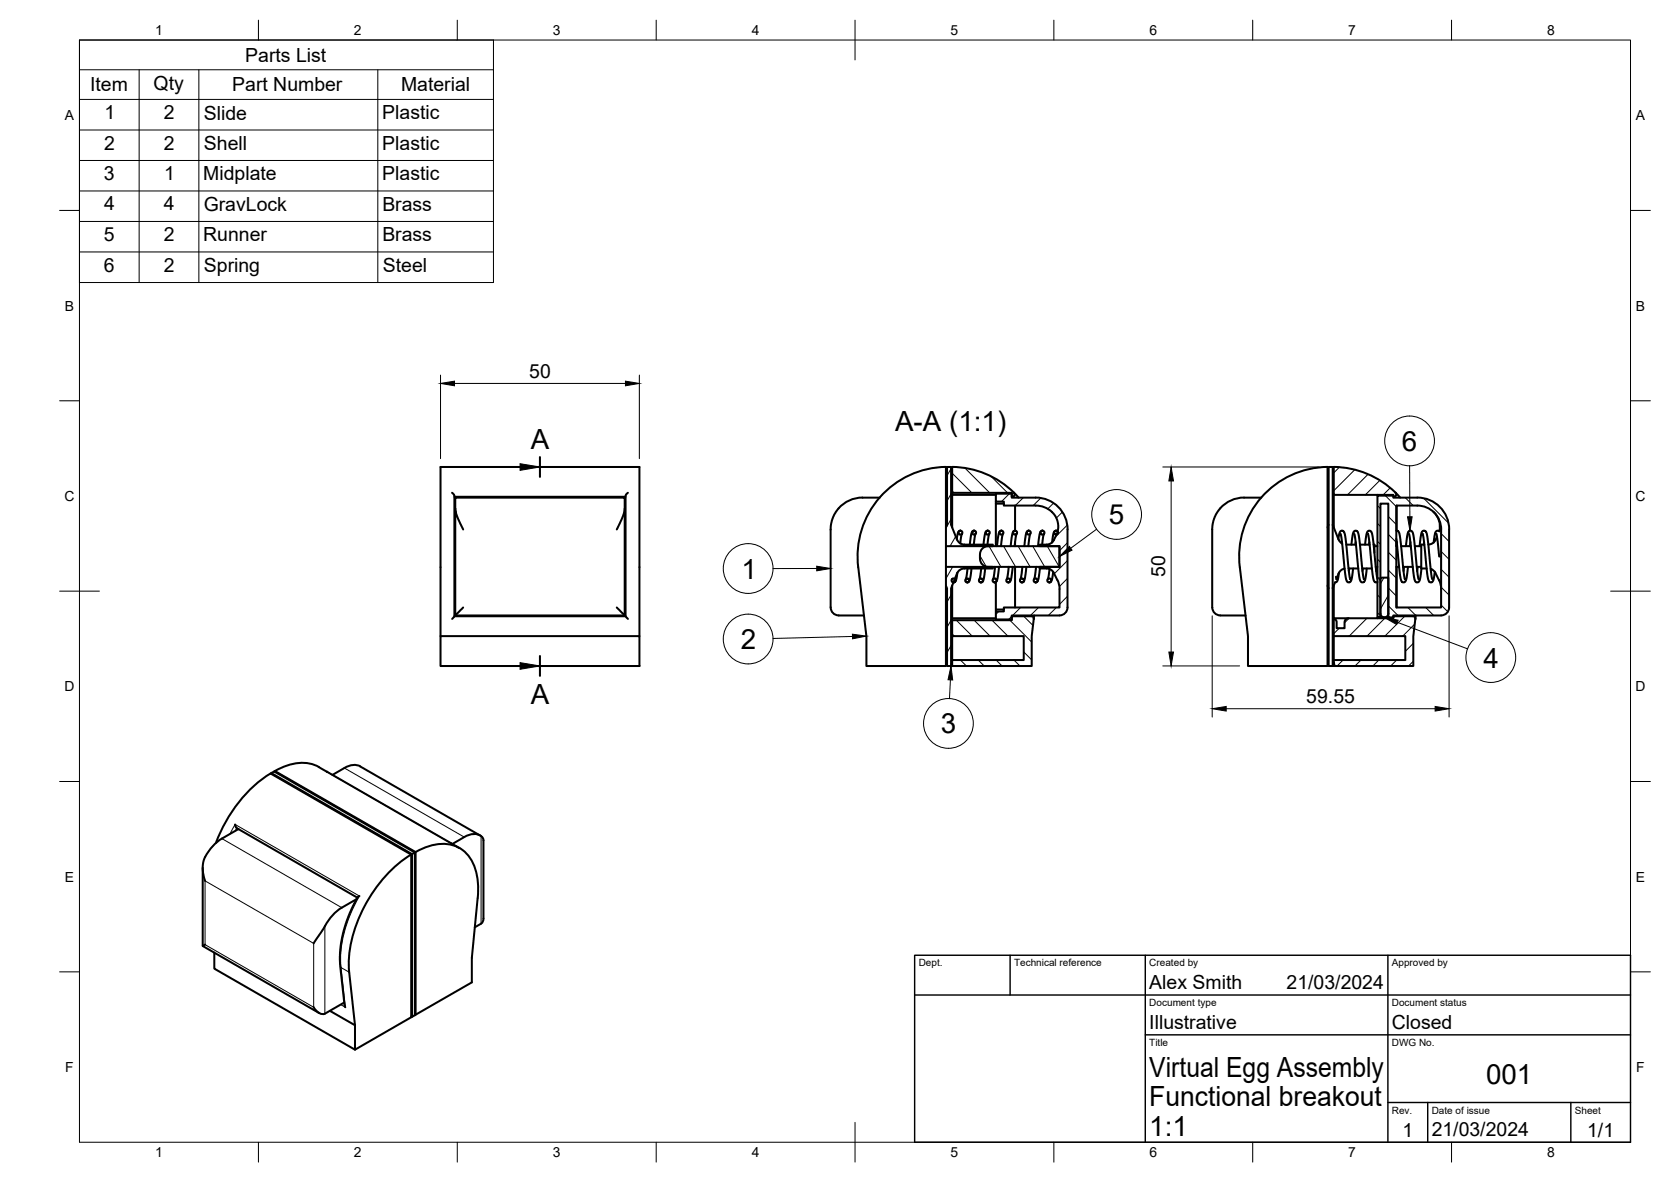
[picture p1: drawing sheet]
<svg xmlns="http://www.w3.org/2000/svg" width="420mm" height="297mm" viewBox="0 0 420 297" stroke-linecap="round" stroke-linejoin="round" font-family="sans-serif">
<!-- layer: Visible -->
<g fill="none" stroke="#000" stroke-width=".51">
<path d="M239.4 117.4a22 22 0 0 1 15.7 6.6l-.2 .7-.5 .1v-.9h-15zM334.1 117.4h1v50h-1zM335.4 117.4a22 22 0 0 1 15.6 6.6l-.1 .7-.4 .1-.1-.4h-15zM113.7 123.8l.6 .8v30.3M114.3 124.8h43M114.5 127.8v-2.7h42.6l-.1 3.6-1.9 4.4M116.5 133.1l-1.5-3.3-.5-2v26.9l2-2M157.1 127.8v26.9l-2-2M157.9 123.8l-.6 .8v30.3M210.9 127.8l-1.4 2.1-.6 2.5v20.3M221.2 125.1l-4.3-.1a8 8 0 0 0-6 2.8M222.1 124a22.4 22.4 0 0 1 15.7-6.6v50h-20v-7.5l-2-17.4a22.5 22.5 0 0 1 6.3-18.5z"/>
<path d="M237.8 132.6l.3-.7v-14.5h1v14.5l1.5 3.7a2.07 2.07 0 0 0 1.9 1.2l7.1 .1v.4h-11.8M239.4 123.9v8.7M239.4 124.4h11M241.5 133.4l-.6 .4-.3 1.7M241.8 134.2l-.4 2.4M244.9 133.4l-.4 .1-.2 .4-.5 3M245.2 134.2l-.3 2.7M248.4 133.4l-.4 .1-.2 .3-.5 3.1M248.7 134.2l-.4 2.7M250.4 126.6h2M250.4 126.1v11.2M251.8 133.4l-.4 .1-.3 .5-.4 3.3"/>
<path d="M252.1 134.2l-.4 3.1M254.9 123.8l1.2 1.2M255.2 133.4l-.4 .1-.2 .5-.5 3.3M255.2 127v6.4M255.2 136.2v1.1M255.6 134.2l-.5 3.1M258.7 133.4l-.4 .1-.3 .4-.4 3.4M259 134.2l-.4 3.1M262.1 133.4l-.4 .1-.2 .5-.5 3.3M262.4 134.2l-.4 2.7M264.5 128.6l1 1.4 .6 2-.2 1.7-.9 2M264.5 128.6l-1-.7-1.8-.7-9.3-.2v-.9h-2v-2h4v1h6a8 8 0 0 1 8 8v19.6"/>
<path d="M265 135.7a2 2 0 0 1-1.8 1.1l-1.8 .1v.4h5v5.2h-5v.4a3.7 3.7 0 0 1 3 .4 7.6 7.6 0 0 1 1.7 2.9l.3 1.4v5.1h-14v1h-2v2h4v-1h12M265.6 133.4l-.4 .1-.3 .4-.4 2.4M306.8 127.8l-1.4 2.1-.6 2.5v20.3M317.1 125.1l-4.3-.1a8 8 0 0 0-6 2.8M318.1 124a22.4 22.4 0 0 1 15.7-6.6v50h-20v-7.5l-2.1-17.4a22.5 22.5 0 0 1 6.4-18.5zM334.1 131.9l-.3 .7M335.1 131.9l1.5 3.7M335.4 124.4v8.2M336.5 135.5l.4-1.7 .3-.4h.5l.4 .6 .2 1.1 1.2 10.4M336.6 135.6l.9 1M337.1 134.2l.4 2.2 .8 8.4 .3 1.2 .3 .3h.5l.3-.3 .5-3.1M337.4 136.2v.4"/>
<path d="M338.5 136.9h2.5M339.8 136.9l.5-3.1 .4-.4h.4l.3 .3 .3 1.1 1.2 10.7M340.5 134.2l1.2 10.5 .3 1.3 .4 .3h.5l.3-.4 .5-3M340.9 136.2l-.1 .7M341.9 136.9h2.5M343.2 136.9l.5-3.1 .3-.4h.5l.3 .3 .4 1.3 1.2 10.5M344 134.2l1.3 11.1 .4 1 .7-.1M344.3 136.2l-.1 .7M345.4 136.9h.2v2M345.6 137.3h.8M346.4 124.4v.2M350.9 123.8l1.2 1.2"/>
<path d="M351.1 135.4l.9 9.3 .4 1.4 .3 .2h.4l.4-.4 .5-3.4M351.1 137.1l.1-.9v1.1M351.1 133.4l.5 .1 .4 1 1.3 11M351.1 137.3h.2M351.2 127v6.4M352.3 137.3h2.4M353.5 137.3l.5-3.4 .4-.5h.3l.5 .4 .2 .9 1.3 10.8M354.3 134.2l1.2 10.7 .3 1 .3 .4h.5l.4-.5 .4-2.9M354.6 136.2l-.1 1.1M355.7 137.3h1.7M357 137.3l.4-3.4 .4-.5h.4l.4 .3 .3 .9 1.2 10.9M357.7 134.2l1.2 10.5 .3 1.3 .4 .3h.4l.3-.3 .5-2.3"/>
<path d="M358.1 136.2l-.1 .7M358.1 136.9h-.7v6h1.3M360.4 128.6a4.9 4.9 0 0 1 1.5 4.9l-.6-.1-.4 .4-.4 2.5M360.9 135.7a2 2 0 0 1-1.8 1.1M361.2 134.2l.6 5.5 .2 .2M361.3 134.9l-.4 .8M362.4 133.1a6 6 0 0 0-6-6.1h-5.3v25.7h11.3v-19.6M364.4 133.1v19.6M364.4 133.1a8 8 0 0 0-8-8h-6v-.5h-4v30.6h.7v-28.6h2v28.6h1.3v-.5h12M110.8 159.9h50v7.5h-50zM110.8 159.9v-42.5h50v42.5M114.3 154.9h43"/>
<path d="M114.3 154.9l-.6 .6M114.5 154.7h42.6M157.3 154.9l.6 .6M208.9 152.7a2 2 0 0 0 2 2M210.9 154.7h6.3M237.8 142.5h11.8v.4h-7.1a2.03 2.03 0 0 0-1.9 1.2l-1.5 3.8v19.5h-1v-19.5l-.3-.7M239.4 147.2v8.7M239.4 159.9v6M239.4 155.4h11M240.7 143.9l-.3 1.9-.3 .4-.3 .2M243.3 142.9l-.4 2.6M244.3 142.9l-.4 2.8-.2 .4-.5 .3"/>
<path d="M246.4 140.5a2 2 0 0 0 2 2h18v-5.2h-18a2 2 0 0 0-2 2v1.2M246.7 142.9l-.4 2.6M247.7 142.9l-.4 2.8-.3 .6-.4 .1M250.2 142.5l-.4 3M250.4 146.2v7M251.2 142.5l-.4 3.1-.2 .5-.5 .3M252.4 153.2h-2v.5M253.6 142.5l-.4 3M254.6 142.5l-.5 3.3-.3 .5-.3 .1M255.2 142.5v10.2M257.1 142.5l-.5 3M258.1 142.5l-.5 3.3-.3 .5-.3 .1"/>
<path d="M259.9 155.5l-.5 4.4v7.5h-20v-1.5M259.9 155.5l-.1-.4-.5-.2h-4.9v1h-15v4h18v6h-18M260 154.7l-.1 .8M260.5 142.5l-.4 3M261.5 142.9l-.5 2.8-.2 .5-.4 .2M263.9 143l-.4 2.5M264.8 143.7l-.4 2.2-.6 .5M268.4 152.7a2 2 0 0 1-2 2M304.8 152.7a2 2 0 0 0 2 2M306.8 154.7h6.4M333.8 147.2l.3 .7M335.4 155.4h.1"/>
<path d="M335.4 147.2v8.2h3.7M335.4 159.9v7.5h.2M335.9 144.9l.2 .6M336.6 144.1l-.6 1.4M336.7 143.9l-.4 2-.2 .3-.4 .2-.6 1.5M338.1 142.9l-.8 .3-.7 .9M339.1 142.9h2.4M339.2 142.9v.6M342.5 142.9h2.5M342.7 142.9l-.1 .6M345.9 142.5h.5M346.1 142.5l-.1 1"/>
<path d="M346.4 155.2v.2M347.1 155.2h2M349.1 154.2a1.01 1.01 0 0 1-1 1 1.01 1.01 0 0 1-1-1v-9h2v9M351.1 142.5h.7M351.2 142.5v10.2M352.8 142.5h2.4M353 142.5l-.1 1M355.9 155.5l-.2-.4-.4-.2h-4.9v.5h-11.5l-.5 .2-.3 .5v1.8h-2l-.1-1.9-.6-.6v4.5h18v6h-18M356 154.7l-.6 5.2v7.5h-19.8M356.2 142.5h1.2M356.5 142.5l-.2 1M359.7 143l.7 .3 .5 .7 1.1 2.2 .4 1.8"/>
<path d="M359.8 143v.5M364.4 152.7a2 2 0 0 1-2 2M335.4 166.4l.2 1M68.2 194.3l.7-.4 35.4 20.3v40.9l-.7 .4M68.2 194.5v-.2l35.4 20.3v40.9l-.2-.1M69.1 194v-.2l35.4 20.3v40.9M80.2 192.8l2.1 1.2M80.2 192.7a10.5 10.5 0 0 0-9.9 .5l-1.2 .5M82.2 193.9l33.3 19.2M83.6 194.7l3.6-2 1.3-.4a3.1 3.1 0 0 1 2.1 .3l30.1 17.4M51 218.1v19.6l29.3 16.9M51.6 215.4l-.4 .9-.2 1.4 .1 1.7 .5 2"/>
<path d="M54.3 211.8a35.2 35.2 0 0 1 13.7-17.4l35.4 20.4v40.8l-14.1 8.2M55.8 210.7a11.8 11.8 0 0 0-4.2 4.7M59.1 207.2l.4 .9 30.4 17.5M59.9 208.3v.1M59.9 208.4l-4.1 2.3M103.4 214.7a35.3 35.3 0 0 0-15.7 27.3l.1 2.3M104.3 214.2l-.7 .4M104.5 214.1a11.2 11.2 0 0 1 10.9-1.1 10.5 10.5 0 0 1 4.8 8.8l-.1 3.9M121 210.1l.6 1v19.7l-.2 .8-.4 .5M121 210.1a3.7 3.7 0 0 0-4.3 .2l-3 1.8M51.6 237.4l-.6 .3M53.9 239.4v4l35.4 20.4v-6.2"/>
<path d="M81.7 232.8l-2.8 4.3M86 228.1a11.8 11.8 0 0 0-4.3 4.6M89.6 226l-3.7 2.1M90.4 225.2l-.5 .3-.4 .8-2 4.2-1.2 3.9-.6 3.1-.2 4.7 1.1 10.4M120.1 225.7l-1.5 15v6.2l-14.1 8.1-.2-.1M121 232.1l-1.6 .9M78.9 253.1a2.49 2.49 0 0 0 2.8 1.6M83 254l6.3 3.6M86.6 251.9l-4.9 2.8M86.6 252.6l.2 .5M87.8 244.3l1.5 13.3"/>
<circle cx="241.5" cy="133.9" r=".5"/>
<circle cx="244.9" cy="133.9" r=".5"/>
<circle cx="248.4" cy="133.9" r=".5"/>
<circle cx="251.8" cy="133.9" r=".5"/>
<circle cx="255.2" cy="133.9" r=".5"/>
<circle cx="258.7" cy="133.9" r=".5"/>
<circle cx="262.1" cy="133.9" r=".5"/>
<circle cx="265.6" cy="133.9" r=".5"/>
<circle cx="239.8" cy="145.9" r=".49"/>
<circle cx="243.2" cy="145.9" r=".49"/>
<circle cx="246.6" cy="145.9" r=".49"/>
<circle cx="250.1" cy="145.9" r=".49"/>
<circle cx="253.5" cy="145.9" r=".49"/>
<circle cx="257" cy="145.9" r=".5"/>
<circle cx="260.4" cy="145.9" r=".49"/>
<circle cx="263.8" cy="145.9" r=".49"/>
</g>
<!-- layer: Visible Narrow -->
<g fill="none" stroke="#000" stroke-width=".25">
<path d="M82.2 193.9l31.2 18M86.6 193l30.1 17.4M55.8 210.7l30.1 17.4M57.8 209.6l1.3-2.4 31.3 18a30.9 30.9 0 0 0-4.7 17.9M59.5 208.1l-.3 .7M113.4 211.9h.1M121 210.1v22M51.6 221.4l27.3 15.7v16l-27.3-15.7zM81.7 232.8v21.9M85.6 242.9l.2 .2M85.7 243.1l1.1 10-1.1-.6M85.7 243.1l2.1 1.2"/>
<path d="M86.6 251.9v.1"/>
</g>
<!-- layer: BORDER -->
<g fill="none" stroke="#000" stroke-width=".25">
<path d="M20 10.1h390v276.9h-390zM65 5.1v5M115 5.1v5M165 5.1v5M215 5.1v10M265 5.1v5M315 5.1v5M365 5.1v5M15 52.9h5M410 52.9h5M15 100.7h5M410 100.7h5"/>
<path d="M15 148.6h10M405 148.6h10M15 196.4h5M410 196.4h5M15 244.2h5M410 244.2h5M65 287v5M115 287v5M165 287v5M215 282.1v9.9M265 287v5M315 287v5"/>
<path d="M365 287v5"/>
</g>
<!-- layer: TITLEBLOCK -->
<path d="M230 240.1h180v46.9h-180zM230 250h180M254 240.1v9.9M288 240.1v46.9M349 240.1v46.9M288 260.1h122M349 277.1h61M359 277.1v9.9M395 277.1v9.9" fill="none" stroke="#000" stroke-width=".36"/>
<!-- layer: Hatching -->
<g fill="none" stroke="#000" stroke-width=".25">
<path d="M239.1 117.8l-1 1.7M239.4 118.9l5 5M242.6 117.6l6.3 6.3M249.3 119.8l4 4.1M336.8 117.4l-1.4 1.4M340.6 118.1l-5.2 5.2M344 119.2l-5.2 5.2M239.1 124.1l-1 1.8M239.1 130.5l-1.3 2.2M239.4 123.4l.5 .5M240.3 134.8l-1.4 2.5M242.8 136.8l-.3 .5"/>
<path d="M245.2 133.5l-.8 .4M246.4 139.7l1.6 2.7M246.4 136.8l-.2 .5M248.7 137.3l3 5.2M251.8 133.4l-.4 .2M252.3 137.3l3.1 5.2M253.8 124.1l-2 2M256 137.3l3 5.2M257.3 125.1l-2 1.9M259.7 137.3l3 5.2M261.7 125.2l-1.9 1.8M263.3 137.3l3 5.2"/>
<path d="M263.5 136.8l-.4 .5M264.9 126.4l-1.5 1.5M267.1 128.7l-1.5 1.5M268.3 132l-3 3M268.4 136.4l-2 2M346.4 136l.7 .8M346.4 131.6l.7 .7M346.4 127.1l.7 .7M346.9 120.7l-3.6 3.7M348.3 124.6l2.8 2.7M349.1 138.8l2 2M349.1 134.3l2 2"/>
<path d="M349.1 129.8l2 2M349.5 122.6l-1.7 1.8M353.3 125.1l2 1.9M358 125.2l6.2 6.2M362.4 138.6l2 2M362.4 134.1l2 2M239.1 149.5l-1 1.8M239.1 155.9l-1 1.7M239.4 159.3l.6 .6M239.5 142.5l-1.7 2.9M240.5 155.9l4 4M243.2 142.5l-.2 .4"/>
<path d="M243.5 145.5l-.8 .4M244.9 155.9l4 4M246.9 142.5l-.2 .4M249.4 155.9l4 4M250 145.4l-.3 .2M251.1 153.7l-.7 .7M253.9 155.9l5.5 5.4M254.4 154.9l-.8 .8M256.6 152.7l-2 2M257.4 154.9l2.3 2.3M261.1 152.7l-2 2M262.3 142.5l-.4 .4"/>
<path d="M265.6 152.7l-2 2M268.4 140.9l-3.3 3.3M268.4 145.4l-2 2M268.4 149.9l-2 2M336.7 157.9l-1.3 1.3M339.2 155.3l-1.1 1.2M343.7 155.3l-4.5 4.6M346.4 154l.7 .7M346.4 149.5l.7 .7M346.4 145l.7 .8M346.4 140.5l.7 .8M348 145.2l-.9 1.5"/>
<path d="M348.2 155.3l-4.5 4.6M349.1 152.2l2.4 2.5M349.1 147.8l2 2M349.1 143.3l2 2M349.1 149.6l-2 3.5M353.2 154.9l-5 5M354 152.7l2 2M355.7 156.9l-3 3M358.5 152.7l2 2M362.4 152l1.6 1.7M362.4 147.6l2 1.9M362.4 143.1l2 2"/>
<path d="M239.1 162.2l-1 1.8M241.5 165.8l1.5 1.6M246 165.8l1.5 1.6M250.4 165.8l1.5 1.6M254.9 165.8l1.5 1.6M257.4 163.8l2 2M337.7 165.8l-1.5 1.6M342.2 165.8l-1.5 1.6M346.7 165.8l-1.5 1.6M351.2 165.8l-1.5 1.6M355.3 161.7l-1.9 2M355.3 166.2l-1.1 1.2"/>
</g>
<!-- layer: Section Lines -->
<path d="M135.8 114.9v5M135.8 164.9v4.9" fill="none" stroke="#000" stroke-width=".51"/>
<path d="M125.8 117.4h5M125.8 167.4h5" fill="none" stroke="#000" stroke-width=".25"/>
<path d="M130.8 116.5l5 .9-5 .8zM130.8 166.5l5 .9-5 .8z" fill="#000" stroke="#000" stroke-width=".25"/>
<!-- layer: Parts Lists -->
<path d="M20 10.1h104.1v60.9h-104.1zM20 17.5h104.1M35 17.5v53.5M50 17.5v53.5M95 17.5v53.5M20 25h104.1M20 32.7h104.1M20 40.3h104.1M20 48h104.1M20 55.7h104.1M20 63.3h104.1" fill="none" stroke="#000" stroke-width=".25"/>
<!-- layer: Balloons -->
<g fill="none" stroke="#000" stroke-width=".25">
<path d="M354.4 117.1l.1 12.8M275.7 133l-6.5 4.8M205.4 142.9h-11M214.4 159.9l-20 .6M351.3 156.4l17.7 6.7M239 170.8l-.3 4.8"/>
<circle cx="354.4" cy="110.8" r="6.3"/>
<circle cx="280.8" cy="129.3" r="6.3"/>
<circle cx="188.1" cy="142.9" r="6.3"/>
<circle cx="188.1" cy="160.6" r="6.3"/>
<circle cx="374.9" cy="165.2" r="6.3"/>
<circle cx="238.5" cy="181.8" r="6.3"/>
</g>
<path d="M268.9 137.3l.7 .9-3.2 1.7zM353.9 129.9h1.2l-.6 3.5zM205.4 142.3l3.5 .6-3.5 .6zM214.3 159.4l3.5 .5-3.4 .6zM348.1 155.2l3.5 .7-.4 1zM239.1 167.4l.4 3.5-1.1-.1z" fill="#000" stroke="#000" stroke-width=".25"/>
<!-- layer: FD_Dimensions -->
<path d="M110.8 94.3v21M114.3 96.4h43M160.8 94.3v21M292.4 117.4h39.3M294.5 120.9v43M304.8 154.8v25.4M364.4 154.8v25.4M292.4 167.4h19.3M308.3 178.1h52.5" fill="none" stroke="#000" stroke-width=".25"/>
<path d="M110.8 96.4l3.5-.6v1.2zM157.3 95.8l3.5 .6-3.5 .6zM294.5 117.4l.6 3.5h-1.2zM293.9 163.9h1.2l-.6 3.5zM304.8 178.1l3.5-.6v1.2zM360.8 177.5l3.6 .6-3.6 .6z" fill="#000" stroke="#000" stroke-width=".25"/>
<g font-size="7">
<text x="133.4" y="112.9">A</text>
<text x="225" y="108.4">A-A (1:1)</text>
<text x="352.5" y="113.3">6</text>
<text x="278.8" y="131.8">5</text>
<text x="186.4" y="145.4">1</text>
<text x="186.2" y="163.1">2</text>
<text x="373" y="167.8">4</text>
<text x="133.4" y="176.9">A</text>
<text x="236.5" y="184.3">3</text>
<text x="289" y="270.6">Virtual Egg Assembly</text>
<text x="373.7" y="272.3">001</text>
<text x="289" y="278.1">Functional breakout</text>
<text x="289" y="285.5">1:1</text>
</g>
<g font-size="4.9">
<text x="61.7" y="15.5">Parts List</text>
<text x="22.7" y="23">Item</text>
<text x="38.6" y="22.5">Qty</text>
<text x="58.4" y="23">Part Number</text>
<text x="100.8" y="23">Material</text>
<text x="26.3" y="29.9">1</text>
<text x="41.2" y="29.9">2</text>
<text x="51.3" y="30">Slide</text>
<text x="96.1" y="30">Plastic</text>
<text x="26.2" y="37.6">2</text>
<text x="41.2" y="37.6">2</text>
<text x="51.3" y="37.7">Shell</text>
<text x="96.1" y="37.7">Plastic</text>
<text x="26.1" y="45.2">3</text>
<text x="41.3" y="45.2">1</text>
<text x="51.1" y="45.3">Midplate</text>
<text x="96.1" y="45.3">Plastic</text>
<text x="26.2" y="52.9">4</text>
<text x="41.2" y="52.9">4</text>
<text x="51.2" y="53.1">GravLock</text>
<text x="96.1" y="53">Brass</text>
<text x="26.1" y="60.6">5</text>
<text x="41.2" y="60.6">2</text>
<text x="51.1" y="60.6">Runner</text>
<text x="96.1" y="60.6">Brass</text>
<text x="26.1" y="68.2">6</text>
<text x="41.2" y="68.2">2</text>
<text x="51.3" y="68.4">Spring</text>
<text x="96.3" y="68.4">Steel</text>
<text x="133.1" y="94.9">50</text>
<text x="293" y="145.1" transform="rotate(-90 293 145.1)">50</text>
<text x="328.5" y="176.6">59.55</text>
<text x="289" y="248.5">Alex Smith</text>
<text x="323.5" y="248.5">21/03/2024</text>
<text x="289" y="258.6">Illustrative</text>
<text x="350" y="258.6">Closed</text>
<text x="352.6" y="285.7">1</text>
<text x="360" y="285.5">21/03/2024</text>
<text x="399.1" y="285.7">1/1</text>
</g>
<g font-size="3.5">
<text x="39" y="8.8">1</text>
<text x="89" y="8.8">2</text>
<text x="139" y="8.8">3</text>
<text x="189" y="8.8">4</text>
<text x="239" y="8.8">5</text>
<text x="289" y="8.8">6</text>
<text x="339" y="8.8">7</text>
<text x="389" y="8.8">8</text>
<text x="16.3" y="30.2">A</text>
<text x="411.3" y="30.2">A</text>
<text x="16.3" y="78">B</text>
<text x="411.3" y="78">B</text>
<text x="16.2" y="125.9">C</text>
<text x="411.2" y="125.9">C</text>
<text x="16.2" y="173.7">D</text>
<text x="411.2" y="173.7">D</text>
<text x="16.3" y="221.6">E</text>
<text x="411.3" y="221.6">E</text>
<text x="16.4" y="269.4">F</text>
<text x="411.4" y="269.4">F</text>
<text x="39" y="290.8">1</text>
<text x="89" y="290.8">2</text>
<text x="139" y="290.8">3</text>
<text x="189" y="290.8">4</text>
<text x="239" y="290.8">5</text>
<text x="289" y="290.8">6</text>
<text x="339" y="290.8">7</text>
<text x="389" y="290.8">8</text>
</g>
<g font-size="2.5">
<text x="231" y="242.9">Dept.</text>
<text x="255" y="242.9">Technical reference</text>
<text x="289" y="242.9">Created by</text>
<text x="350" y="242.9">Approved by</text>
<text x="289" y="252.8">Document type</text>
<text x="350" y="252.8">Document status</text>
<text x="289" y="262.9">Title</text>
<text x="350" y="262.9">DWG No.</text>
<text x="350" y="279.9">Rev.</text>
<text x="360" y="279.9">Date of issue</text>
<text x="396" y="279.9">Sheet</text>
</g>
</svg>
